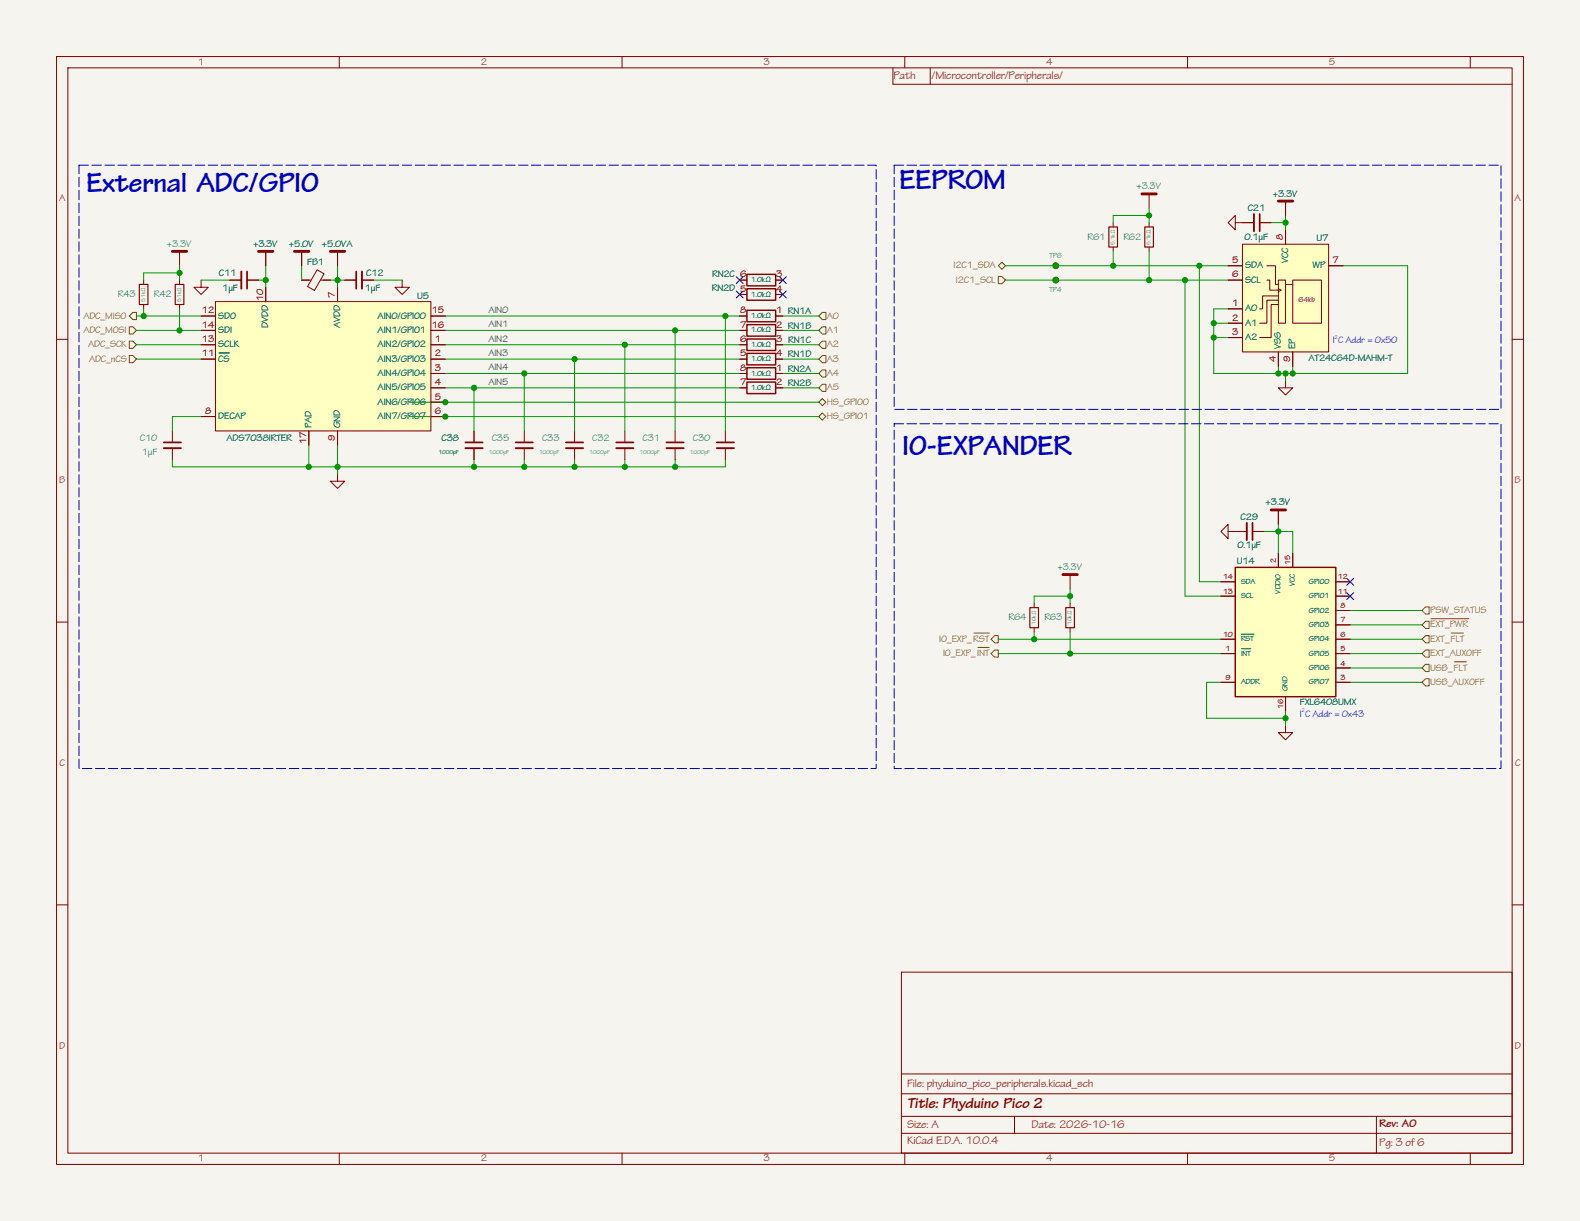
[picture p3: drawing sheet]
<svg xmlns="http://www.w3.org/2000/svg" width="279mm" height="216mm" viewBox="0 0 279 216" stroke-linecap="round" stroke-linejoin="round" font-family="sans-serif">
<path d="M0 0h279.4v215.9h-279.4z" fill="#f5f4ef" stroke="#f5f4ef" stroke-width=".18"/>
<g fill="none" stroke="#840000" stroke-width=".18">
<path d="M10 10h259.4v195.9h-259.4zM12 12h255.4v191.9h-255.4zM60 10v2M110 10v2M157.9 12v2.9h109.5M160 10v2M164.5 12v2.9M210 10v2M260 10v2M218.4 39.4v1.2l-1.2-1.2 1.2-1.3v1.3h1.3M47 44.5v2.5M53.3 44.5v2.5"/>
<path d="M59.7 44.5v2.5M130.8 58.4h1.3M130.8 55.9h1.3M137.2 58.4h1.2M137.2 55.9h1.2M186.7 49.5h.1M10 60h2M83.8 76.2v2M83.8 79.2v2.1M92.7 76.2v2M92.7 79.2v2.1M101.6 76.2v2"/>
<path d="M101.6 79.2v2.1M130.8 61h1.3M130.8 63.5h1.3M137.2 61h1.2M137.2 63.5h1.2M227.3 67.3v1.3h-1.2l1.2 1.3 1.3-1.3h-1.3M267.4 60h2M59.7 83.8v1.3h-1.3l1.3 1.3 1.3-1.3h-1.3M10 110h2M189.2 101.6v2.5M267.4 110h2M10 160h2"/>
<path d="M159.4 171.9h108v32h-108zM267.4 160h2M159.4 197.4h108M159.4 193.4h108M159.4 189.9h108M179.4 197.4v3M243.4 197.4v6.5M60 203.9v2M110 203.9v2M159.4 200.4h108M160 203.9v2M210 203.9v2"/>
<path d="M260 203.9v2"/>
<circle cx="186.7" cy="49.5" r=".51"/>
</g>
<path d="M82.3 78.2h3M91.2 78.2h3M100.1 78.2h3" fill="none" stroke="#840000" stroke-width=".3"/>
<path d="M82.3 79.2h3M91.2 79.2h3M100.1 79.2h3" fill="none" stroke="#840000" stroke-width=".33"/>
<path d="M45.7 44.5h2.6M52.1 44.5h2.5M58.4 44.5h2.6M188 101.6h2.5" fill="none" stroke="#840000" stroke-width=".51"/>
<path d="M132.1 59.9h5.1v2.1h-5.1zM132.1 57.4h5.1v2h-5.1zM132.1 54.9h5.1v2h-5.1zM132.1 62.5h5.1v2h-5.1z" fill="none" stroke="#840000" stroke-width=".25"/>
<path d="M219.7 43.2h15.2v19h-15.2z" fill="#ffffc2"/>
<g fill="none" stroke="#840000" stroke-width=".18">
<path d="M196.8 39.4v.7M203.2 34.3v2.5M203.2 39.4v.7M219.7 39.4h2M222.8 39.4h2M227.3 35.6v2.5M25.4 49.5v.8M25.4 53.8v.8M31.7 44.5v2.5M31.7 49.5v.8M31.7 53.8v.8M35.6 49.5v1.3h-1.3l1.3 1.3 1.2-1.3h-1.2"/>
<path d="M40.6 49.5h2.1M43.7 49.5h2M61 49.5h2M64 49.5h2M130.8 49.5h1.3M130.8 52.1h1.3M137.2 49.5h1.2M137.2 52.1h1.2M186.7 47h.1M196.8 43.7v.8M203.2 43.7v.8M217.2 54.6h2.5"/>
<path d="M217.2 57.2h2.5M217.2 59.7h2.5M217.2 47h2.5M217.2 49.5h2.5M219.7 43.2h15.2v19h-15.2zM224 47h1.6v3.3h.5M224 49.5h.5v1.8h1.6M226.1 49.5h1.2v7.7h-1.2zM226.1 52.3h-2.8v2.3h-.5M226.1 53.1h-2.1v4.1h-1.2M226.1 53.8h-1.3v5.9h-2M226.1 51.1l.5 .2-.5 .3"/>
<path d="M227.3 50.3h1.3M227.3 40.6v2.6M228.6 49.5h5.1v7.7h-5.1zM234.9 47h2.6M30.5 76.2v2M30.5 79.2v2.1M110.5 76.2v2M110.5 79.2v2.1M119.4 76.2v2M119.4 79.2v2.1M128.3 76.2v2M128.3 79.2v2.1"/>
<path d="M130.8 68.6h1.3M130.8 66h1.3M137.2 68.6h1.2M137.2 66h1.2M226.1 62.2v2.6M228.6 62.2v2.6M227.3 128.3v1.2h-1.2l1.2 1.3 1.3-1.3h-1.3"/>
<circle cx="186.7" cy="47" r=".51"/>
</g>
<path d="M222.8 37.8v3.1M43.7 48v3.1M63 48v3.1M29 78.2h3M109 78.2h3M117.9 78.2h3M126.7 78.2h3.1" fill="none" stroke="#840000" stroke-width=".3"/>
<path d="M221.7 37.8v3.1M42.7 48v3.1M64 48v3.1M29 79.2h3M109 79.2h3M117.9 79.2h3M126.7 79.2h3.1" fill="none" stroke="#840000" stroke-width=".33"/>
<path d="M132.1 51.1h5.1v2h-5.1zM132.1 48.5h5.1v2h-5.1zM132.1 67.6h5.1v2h-5.1zM132.1 65h5.1v2.1h-5.1z" fill="none" stroke="#840000" stroke-width=".25"/>
<path d="M201.9 34.3h2.6M226.1 35.6h2.5M30.5 44.5h2.5" fill="none" stroke="#840000" stroke-width=".51"/>
<path d="M24.6 50.3h1.6v3.5h-1.6zM31 50.3h1.5v3.5h-1.5zM196.1 40.1h1.5v3.6h-1.5zM202.4 40.1h1.6v3.6h-1.6z" fill="none" stroke="#840000" stroke-width=".2"/>
<path d="M38.1 53.3h38.1v22.9h-38.1z" fill="#ffffc2"/>
<g fill="none" stroke="#840000" stroke-width=".18">
<path d="M35.6 55.9h2.5M35.6 58.4h2.5M38.1 53.3h38.1v22.9h-38.1zM47 50.8v2.5M53.3 49.5h1.7M56.1 47.7l1.2 .7-1.7 3-1.2-.8zM56.7 49.5h1.7M59.7 50.8v2.5M71.1 49.5v1.3h-1.3l1.3 1.3 1.3-1.3h-1.3M76.2 55.9h2.5M76.2 58.4h2.5M35.6 61h2.5"/>
<path d="M35.6 63.5h2.5M35.6 73.7h2.5M54.6 76.2v2.5M59.7 76.2v2.5M76.2 61h2.5M76.2 63.5h2.5M76.2 66h2.5M76.2 68.6h2.5M76.2 71.1h2.5M76.2 73.7h2.5M226.1 90.2v2.5"/>
</g>
<path d="M38.7 62.4h1.8" fill="none" stroke="#006464" stroke-width=".18"/>
<path d="M224.8 90.2h2.5" fill="none" stroke="#840000" stroke-width=".51"/>
<path d="M218.4 100.3h17.8v22.9h-17.8z" fill="#ffffc2"/>
<path d="M218.4 100.3h17.8v22.9h-17.8z" fill="none" stroke="#840000" stroke-width=".25"/>
<g fill="none" stroke="#840000" stroke-width=".18">
<path d="M219.7 39.4h2M222.8 39.4h2M227.3 35.6v2.5M35.6 58.4h2.5M35.6 55.9h2.5M40.6 49.5h2.1M43.7 49.5h2M47 44.5v2.5M47 50.8v2.5M53.3 49.5h1.3M53.3 44.5v2.5M57.1 49.5h1.3"/>
<path d="M59.7 44.5v2.5M59.7 50.8v2.5M61 49.5h2M64 49.5h2M76.2 58.4h2.5M76.2 55.9h2.5M130.8 58.4h1.3M130.8 55.9h1.3M130.8 52.1h1.3M130.8 49.5h1.3M137.2 58.4h1.2M137.2 55.9h1.2"/>
<path d="M137.2 52.1h1.2M137.2 49.5h1.2M217.2 49.5h2.5M217.2 54.6h2.5M217.2 57.2h2.5M217.2 59.7h2.5M217.2 47h2.5M227.3 40.6v2.6M234.9 47h2.6M35.6 61h2.5M35.6 63.5h2.5M35.6 73.7h2.5"/>
<path d="M54.6 76.2v2.5M59.7 76.2v2.5M76.2 61h2.5M76.2 63.5h2.5M76.2 68.6h2.5M76.2 66h2.5M76.2 71.1h2.5M76.2 73.7h2.5M83.8 76.2v2M83.8 79.2v2.1M130.8 61h1.3M130.8 63.5h1.3"/>
<path d="M130.8 68.6h1.3M130.8 66h1.3M137.2 61h1.2M137.2 63.5h1.2M137.2 68.6h1.2M137.2 66h1.2M226.1 62.2v2.6M228.6 62.2v2.6M217.2 94v1.3l-1.3-1.3 1.3-1.3v1.3h3.3M221.5 94h2M226.1 90.2v2.5M226.1 97.8v2.5"/>
<path d="M228.6 97.8v2.5M182.9 106.7v.7M182.9 111v.8M189.2 106.7v.7M189.2 111v.8M215.9 115.6h2.5M215.9 113h2.5M215.9 105.4h2.5M215.9 102.9h2.5M236.2 115.6h2.6M236.2 118.1h2.6M236.2 113h2.6"/>
<path d="M236.2 110.5h2.6M236.2 108h2.6M236.2 105.4h2.6M236.2 102.9h2.6M215.9 120.7h2.5M227.3 123.2v2.5M236.2 120.7h2.6"/>
</g>
<path d="M38.7 62.4h1.8M219.6 114.7h1.6M219.6 112.2h2.1" fill="none" stroke="#006464" stroke-width=".18"/>
<path d="M182.1 107.4h1.5v3.6h-1.5zM188.5 107.4h1.5v3.6h-1.5z" fill="none" stroke="#840000" stroke-width=".2"/>
<path d="M221.5 92.5v3" fill="none" stroke="#840000" stroke-width=".3"/>
<path d="M220.5 92.5v3" fill="none" stroke="#840000" stroke-width=".33"/>
<g fill="none" stroke="#725600" stroke-width=".18">
<path d="M22.9 57.8h.6l.6 .6-.6 .7h-.6zM23.5 55.2h.6v1.3h-.6l-.6-.6zM145.4 55.2h.6v1.3h-.6l-.6-.6zM145.4 57.8h.6v1.3h-.6l-.6-.7zM176.5 47l.7-.6 .6 .6-.6 .6zM176.5 48.9h.7l.6 .6-.6 .7h-.7zM22.9 60.3h.6l.6 .7-.6 .6h-.6zM22.9 62.9h.6l.6 .6-.6 .6h-.6zM144.8 73.7l.6-.7 .6 .7-.6 .6zM144.8 71.1l.6-.6 .6 .6-.6 .7zM145.4 62.9h.6v1.2h-.6l-.6-.6zM145.4 65.4h.6v1.3h-.6l-.6-.7z"/>
<path d="M145.4 60.3h.6v1.3h-.6l-.6-.6zM145.4 67.9h.6v1.3h-.6l-.6-.6zM172.2 111.9h2.7M172.9 114.5h2M175.3 113l.6-.6h.6v1.3h-.6zM175.9 114.9h.6v1.3h-.6l-.6-.6zM252.1 107.3h.6v1.3h-.6l-.6-.6zM252.1 112.4h.6v1.3h-.6l-.6-.7zM252.1 117.5h.6v1.2h-.6l-.6-.6zM252.1 109.9h.6v1.2h-.6l-.6-.6zM252.1 114.9h.6v1.3h-.6l-.6-.6zM253 109.4h6.8"/>
<path d="M256.6 111.9h2.2M257.2 117h2.1M252.1 120h.6v1.3h-.6l-.6-.6z"/>
</g>
<g fill="none" stroke="#009600" stroke-width=".18">
<path d="M203.2 36.8v2.6M203.2 38.1h-6.4v1.3M224.8 39.4h2.5M227.3 38.1v2.5M24.1 55.9h11.5M24.1 58.4h11.5M25.4 54.6v1.3M31.7 47v2.5M31.7 54.6v3.8M31.7 48.3h-6.3v1.2M35.6 49.5h5M45.7 49.5h1.3"/>
<path d="M47 47v3.8M53.3 47v2.5M58.4 49.5h2.6M59.7 47v3.8M66 49.5h5.1M78.7 55.9h52.1M78.7 58.4h52.1M119.4 58.4v17.8M128.3 55.9v20.3M138.4 55.9h6.4M138.4 58.4h6.4M177.8 49.5h39.4"/>
<path d="M177.8 47h39.4M196.8 44.5v2.5M203.2 44.5v5M209.5 49.5v55.9h6.4M212.1 47v55.9h3.8M214.6 57.2h2.6M214.6 59.7h2.6M237.5 47h11.4v19h-34.3v-11.4h2.6M24.1 63.5h11.5M24.1 61h11.5M35.6 73.7h-5.1v2.5M54.6 78.7v3.9"/>
<path d="M59.7 78.7v5.1M72.4 71.1h72.4M72.4 73.7h72.4M78.7 63.5h52.1M78.7 66h52.1M78.7 68.6h52.1M78.7 61h52.1M83.8 68.6v7.6M92.7 66v10.2M101.6 63.5v12.7M110.5 61v15.2M138.4 63.5h6.4"/>
<path d="M138.4 66h6.4M138.4 68.6h6.4M138.4 61h6.4M226.1 64.8v1.2M227.3 66v1.3M228.6 64.8v1.2M30.5 81.3v1.3h97.8v-1.3M83.8 81.3v1.3M92.7 81.3v1.3M101.6 81.3v1.3M110.5 81.3v1.3M119.4 81.3v1.3"/>
<path d="M223.5 94h5.1v3.8M226.1 92.7v5.1M176.5 115.6h39.4M176.5 113h39.4M182.9 111.8v1.2M189.2 105.4h-6.3v1.3M189.2 104.1v2.6M189.2 111.8v3.8M238.8 115.6h12.7M238.8 113h12.7M238.8 110.5h12.7M238.8 118.1h12.7"/>
<path d="M238.8 108h12.7M215.9 120.7h-2.5v6.3h13.9M227.3 125.7v2.6M238.8 120.7h12.7"/>
</g>
<path d="M130.2 48.9l1.2 1.2M130.2 51.5l1.2 1.2M131.4 48.9l-1.2 1.2M131.4 51.5l-1.2 1.2M137.8 51.5l1.2 1.2M137.8 48.9l1.2 1.2M139 51.5l-1.2 1.2M139 48.9l-1.2 1.2M238.2 102.3l1.2 1.2M238.2 104.8l1.2 1.2M239.4 102.3l-1.2 1.2M239.4 104.8l-1.2 1.2" fill="none" stroke="#000084" stroke-width=".18"/>
<path d="M14 29.2h140.9v106.7h-140.9zM158.1 29.2h107.3v43.2h-107.3zM158.1 74.9h107.3v61h-107.3z" fill="none" stroke="#0000c2" stroke-width=".18" stroke-dasharray="1.7 .6"/>
<g fill="#009600" stroke="#009600" stroke-width=".18">
<circle cx="47" cy="49.5" r=".46"/>
<circle cx="25.4" cy="55.9" r=".46"/>
<circle cx="31.7" cy="58.4" r=".46"/>
<circle cx="31.7" cy="48.3" r=".46"/>
<circle cx="128.3" cy="55.9" r=".46"/>
<circle cx="119.4" cy="82.6" r=".46"/>
<circle cx="119.4" cy="58.4" r=".46"/>
<circle cx="101.6" cy="82.6" r=".46"/>
<circle cx="78.7" cy="73.7" r=".46"/>
<circle cx="78.7" cy="71.1" r=".46"/>
<circle cx="92.7" cy="82.6" r=".46"/>
<circle cx="92.7" cy="66" r=".46"/>
<circle cx="83.8" cy="82.6" r=".46"/>
<circle cx="83.8" cy="68.6" r=".46"/>
<circle cx="101.6" cy="63.5" r=".46"/>
<circle cx="110.5" cy="61" r=".46"/>
<circle cx="110.5" cy="82.6" r=".46"/>
<circle cx="54.6" cy="82.6" r=".46"/>
<circle cx="59.7" cy="82.6" r=".46"/>
<circle cx="59.7" cy="49.5" r=".46"/>
<circle cx="189.2" cy="105.4" r=".46"/>
<circle cx="182.9" cy="113" r=".46"/>
<circle cx="189.2" cy="115.6" r=".46"/>
<circle cx="203.2" cy="38.1" r=".46"/>
<circle cx="203.2" cy="49.5" r=".46"/>
<circle cx="209.5" cy="49.5" r=".46"/>
<circle cx="196.8" cy="47" r=".46"/>
<circle cx="186.7" cy="49.5" r=".46"/>
<circle cx="186.7" cy="47" r=".46"/>
<circle cx="214.6" cy="57.2" r=".46"/>
<circle cx="214.6" cy="59.7" r=".46"/>
<circle cx="228.6" cy="66" r=".46"/>
<circle cx="227.3" cy="66" r=".46"/>
<circle cx="212.1" cy="47" r=".46"/>
<circle cx="226.1" cy="66" r=".46"/>
<circle cx="227.3" cy="39.4" r=".46"/>
<circle cx="226.1" cy="94" r=".46"/>
<circle cx="227.3" cy="127" r=".46"/>
</g>
<g font-size="5.3" fill="#0000c2">
<text x="15.2" y="33.9">External ADC/GPIO</text>
<text x="159" y="33.4">EEPROM</text>
<text x="159.5" y="80.4">IO-EXPANDER</text>
</g>
<text font-size="2.8" fill="#840000" x="160.4" y="195.9">Title: Phyduino Pico 2</text>
<g font-size="2.1" fill="#840000">
<text x="158" y="14">Path</text>
<text x="164.7" y="13.9">/Microcontroller/Peripherals/</text>
<text x="160.4" y="192.1">File: phyduino_pico_peripherals.kicad_sch</text>
<text x="160.4" y="202.3">KiCad E.D.A. 10.0.4</text>
<text x="160.4" y="199.5">Size: A</text>
<text x="182.4" y="199.5">Date: 2026-10-16</text>
<text x="243.9" y="199.3">Rev: A0</text>
<text x="243.9" y="202.6">Pg: 3 of 6</text>
</g>
<g font-size="1.8" fill="#840000">
<text x="35" y="11.5">1</text>
<text x="85" y="11.5">2</text>
<text x="135" y="11.5">3</text>
<text x="185" y="11.5">4</text>
<text x="235" y="11.5">5</text>
<text x="10.4" y="35.5">A</text>
<text x="267.8" y="35.5">A</text>
<text x="10.4" y="85.5">B</text>
<text x="267.8" y="85.5">B</text>
<text x="10.5" y="135.5">C</text>
<text x="267.9" y="135.5">C</text>
<text x="10.5" y="185.5">D</text>
<text x="267.9" y="185.5">D</text>
<text x="35" y="205.4">1</text>
<text x="85" y="205.4">2</text>
<text x="135" y="205.4">3</text>
<text x="185" y="205.4">4</text>
<text x="235" y="205.4">5</text>
</g>
<g font-size="1.8" fill="#006464">
<text x="200.9" y="33.5">+3.3V</text>
<text x="225.1" y="34.7">+3.3V</text>
<text x="220.6" y="37.3">C21</text>
<text x="29.5" y="43.6">+3.3V</text>
<text x="44.7" y="43.6">+3.3V</text>
<text x="51.1" y="43.6">+5.0V</text>
<text x="54.3" y="46.9">FB1</text>
<text x="56.9" y="43.6">+5.0VA</text>
<text x="192.3" y="42.4">R61</text>
<text x="198.7" y="42.4">R62</text>
<text x="220.1" y="42.4">0.1µF</text>
<text x="220.2" y="47.4">SDA</text>
<text x="227.8" y="46.5" transform="rotate(-90 227.8 46.5)">VCC</text>
<text x="232.1" y="47.4">WP</text>
<text x="232.8" y="42.5">U7</text>
<text x="20.9" y="52.5">R43</text>
<text x="27.2" y="52.5">R42</text>
<text x="38.7" y="48.7">C11</text>
<text x="39.3" y="51.5">1µF</text>
<text x="64.5" y="51.5">1µF</text>
<text x="64.8" y="48.7">C12</text>
<text x="73.8" y="52.8">U5</text>
<text x="125.9" y="51.5">RN2D 5</text>
<text x="125.9" y="49">RN2C 6</text>
<text x="220.2" y="50">SCL</text>
<text x="38.6" y="56.3">SDO</text>
<text x="38.6" y="58.9">SDI</text>
<text x="47.4" y="58" transform="rotate(-90 47.4 58)">DVDD</text>
<text x="60.1" y="58" transform="rotate(-90 60.1 58)">AVDD</text>
<text x="66.8" y="56.3">AIN0/GPIO0</text>
<text x="66.8" y="58.9">AIN1/GPIO1</text>
<text x="220.2" y="55.1">A0</text>
<text x="220.2" y="57.6">A1</text>
<text x="38.6" y="64">CS</text>
<text x="38.6" y="61.4">SCLK</text>
<text x="66.8" y="61.4">AIN2/GPIO2</text>
<text x="66.8" y="64">AIN3/GPIO3</text>
<text x="220.2" y="60.1">A2</text>
<text x="226.5" y="61.7" transform="rotate(-90 226.5 61.7)">VSS</text>
<text x="229.1" y="61.7" transform="rotate(-90 229.1 61.7)">EP</text>
<text x="231.4" y="63.8">AT24C64D-MAHM-T</text>
<text x="66.8" y="66.5">AIN4/GPIO4</text>
<text x="66.8" y="69">AIN5/GPIO5</text>
<text x="66.8" y="71.6">AIN6/GPIO6</text>
<text x="24.7" y="77.9">C10</text>
<text x="38.6" y="74.1">DECAP</text>
<text x="40.1" y="77.9">ADS7038IRTER</text>
<text x="55.1" y="75.7" transform="rotate(-90 55.1 75.7)">PAD</text>
<text x="60.1" y="75.7" transform="rotate(-90 60.1 75.7)">GND</text>
<text x="66.8" y="74.1">AIN7/GPIO7</text>
<text x="78.1" y="77.9">C38</text>
<text x="87" y="77.9">C35</text>
<text x="95.9" y="77.9">C33</text>
<text x="104.7" y="77.9">C32</text>
<text x="113.6" y="77.9">C31</text>
<text x="122.5" y="77.9">C30</text>
<text x="25.1" y="80.5">1µF</text>
<text x="223.8" y="89.4">+3.3V</text>
<text x="219.4" y="91.9">C29</text>
<text x="187" y="100.8">+3.3V</text>
<text x="218.7" y="99.7">U14</text>
<text x="218.8" y="97">0.1µF</text>
<text x="178.3" y="109.7">R64</text>
<text x="184.7" y="109.7">R63</text>
<text x="229.9" y="124.7">FXL6408UMX</text>
</g>
<g font-size="1.8" fill="#725600">
<text x="168.6" y="47.4">I2C1_SDA</text>
<text x="169" y="50">I2C1_SCL</text>
<text x="14.8" y="56.3">ADC_MISO</text>
<text x="14.8" y="58.9">ADC_MOSI</text>
<text x="146.2" y="56.3">A0</text>
<text x="146.2" y="58.9">A1</text>
<text x="15.6" y="61.4">ADC_SCK</text>
<text x="15.7" y="64">ADC_nCS</text>
<text x="146.2" y="64">A3</text>
<text x="146.2" y="61.4">A2</text>
<text x="146.2" y="71.6">HS_GPIO0</text>
<text x="146.2" y="66.5">A4</text>
<text x="146.2" y="69">A5</text>
<text x="146.2" y="74.1">HS_GPIO1</text>
<text x="166.1" y="113.5">IO_EXP_RST</text>
<text x="252.9" y="108.4">PSW_STATUS</text>
<text x="252.9" y="113.5">EXT_FLT</text>
<text x="252.9" y="110.9">EXT_PWR</text>
<text x="166.8" y="116">IO_EXP_INT</text>
<text x="252.9" y="118.6">USB_FLT</text>
<text x="252.9" y="116">EXT_AUXOFF</text>
<text x="252.9" y="121.1">USB_AUXOFF</text>
</g>
<g font-size="1.8" fill="#a90000">
<text x="217.9" y="46.5">5</text>
<text x="226.9" y="42.5" transform="rotate(-90 226.9 42.5)">8</text>
<text x="235.7" y="46.5">7</text>
<text x="46.5" y="53.2" transform="rotate(-90 46.5 53.2)">10</text>
<text x="59.2" y="52.6" transform="rotate(-90 59.2 52.6)">7</text>
<text x="137.2" y="51.6">4</text>
<text x="137.2" y="49.1">3</text>
<text x="217.9" y="49.1">6</text>
<text x="35.7" y="55.4">12</text>
<text x="35.7" y="58">14</text>
<text x="76.3" y="55.4">15</text>
<text x="76.3" y="58">16</text>
<text x="130.9" y="58">7</text>
<text x="130.9" y="55.4">8</text>
<text x="137.2" y="58">2 RN1B</text>
<text x="137.2" y="55.4">1 RN1A</text>
<text x="217.9" y="54.1">1</text>
<text x="217.9" y="56.7">2</text>
<text x="217.9" y="59.2">3</text>
<text x="35.7" y="63">11</text>
<text x="35.7" y="60.5">13</text>
<text x="76.9" y="60.5">1</text>
<text x="76.9" y="63">2</text>
<text x="76.9" y="65.6">3</text>
<text x="130.9" y="60.5">6</text>
<text x="130.9" y="63">5</text>
<text x="130.9" y="65.6">8</text>
<text x="137.2" y="60.5">3 RN1C</text>
<text x="137.2" y="63">4 RN1D</text>
<text x="137.2" y="65.6">1 RN2A</text>
<text x="225.6" y="64.1" transform="rotate(-90 225.6 64.1)">4</text>
<text x="228.1" y="64.1" transform="rotate(-90 228.1 64.1)">9</text>
<text x="76.9" y="68.1">4</text>
<text x="76.9" y="70.7">5</text>
<text x="130.9" y="68.1">7</text>
<text x="137.2" y="68.1">2 RN2B</text>
<text x="36.3" y="73.2">8</text>
<text x="76.9" y="73.2">6</text>
<text x="54.1" y="78.6" transform="rotate(-90 54.1 78.6)">17</text>
<text x="59.2" y="78" transform="rotate(-90 59.2 78)">9</text>
</g>
<g font-size="1.8" fill="#0f0f0f">
<text x="86.4" y="57.9">AIN1</text>
<text x="86.4" y="55.3">AIN0</text>
<text x="86.4" y="60.4">AIN2</text>
<text x="86.4" y="65.5">AIN4</text>
<text x="86.4" y="62.9">AIN3</text>
<text x="86.4" y="68">AIN5</text>
</g>
<g font-size="1.8" fill="#0000c2">
<text x="235.7" y="60.7">I C Addr = 0x50</text>
<text x="229.9" y="126.8">I C Addr = 0x43</text>
</g>
<g font-size="1.4" fill="#006464">
<text x="185.5" y="45.6">TP6</text>
<text x="132.8" y="52.4">1.0kΩ</text>
<text x="132.8" y="49.9">1.0kΩ</text>
<text x="185.5" y="51.7">TP4</text>
<text x="132.8" y="58.8">1.0kΩ</text>
<text x="132.8" y="56.2">1.0kΩ</text>
<text x="132.8" y="61.3">1.0kΩ</text>
<text x="132.8" y="63.9">1.0kΩ</text>
<text x="132.8" y="68.9">1.0kΩ</text>
<text x="132.8" y="66.4">1.0kΩ</text>
<text x="219.5" y="105.8">SCL</text>
<text x="219.5" y="103.2">SDA</text>
<text x="226.4" y="105" transform="rotate(-90 226.4 105)">VDDIO</text>
<text x="229" y="103.6" transform="rotate(-90 229 103.6)">VCC</text>
<text x="231.5" y="105.8">GPIO1</text>
<text x="231.5" y="103.2">GPIO0</text>
<text x="219.5" y="113.4">RST</text>
<text x="231.5" y="113.4">GPIO4</text>
<text x="231.5" y="110.9">GPIO3</text>
<text x="231.5" y="108.3">GPIO2</text>
<text x="219.5" y="115.9">INT</text>
<text x="231.5" y="118.5">GPIO6</text>
<text x="231.5" y="115.9">GPIO5</text>
<text x="219.5" y="121">ADDR</text>
<text x="227.7" y="122.2" transform="rotate(-90 227.7 122.2)">GND</text>
<text x="231.5" y="121">GPIO7</text>
</g>
<text font-size="1.4" fill="#840084" x="229.6" y="53.4">64kb</text>
<g font-size="1.4" fill="#a90000">
<text x="225.6" y="99.5" transform="rotate(-90 225.6 99.5)">2</text>
<text x="228.2" y="100" transform="rotate(-90 228.2 100)">15</text>
<text x="216.3" y="105">13</text>
<text x="216.3" y="102.4">14</text>
<text x="236.6" y="105">11</text>
<text x="236.6" y="102.4">12</text>
<text x="237" y="107.5">8</text>
<text x="216.3" y="112.6">10</text>
<text x="237" y="112.6">6</text>
<text x="237" y="110.1">7</text>
<text x="216.7" y="115.1">1</text>
<text x="237" y="117.7">4</text>
<text x="237" y="115.1">5</text>
<text x="216.7" y="120.2">9</text>
<text x="226.9" y="125.4" transform="rotate(-90 226.9 125.4)">16</text>
<text x="237" y="120.2">3</text>
</g>
<g font-size="1.1" fill="#006464">
<text x="197.1" y="43.3" transform="rotate(-90 197.1 43.3)">5.1kΩ</text>
<text x="203.5" y="43.3" transform="rotate(-90 203.5 43.3)">5.1kΩ</text>
<text x="25.7" y="53.5" transform="rotate(-90 25.7 53.5)">5.1kΩ</text>
<text x="32" y="53.5" transform="rotate(-90 32 53.5)">5.1kΩ</text>
<text x="77.5" y="80.3">1000pF</text>
<text x="86.4" y="80.3">1000pF</text>
<text x="95.3" y="80.3">1000pF</text>
<text x="104.2" y="80.3">1000pF</text>
<text x="113.1" y="80.3">1000pF</text>
<text x="122" y="80.3">1000pF</text>
<text x="183.2" y="110.5" transform="rotate(-90 183.2 110.5)">10kΩ</text>
<text x="189.5" y="110.5" transform="rotate(-90 189.5 110.5)">10kΩ</text>
</g>
<g font-size="1.1" fill="#0000c2">
<text x="236.1" y="59.9">2</text>
<text x="230.2" y="126">2</text>
</g>
</svg>
